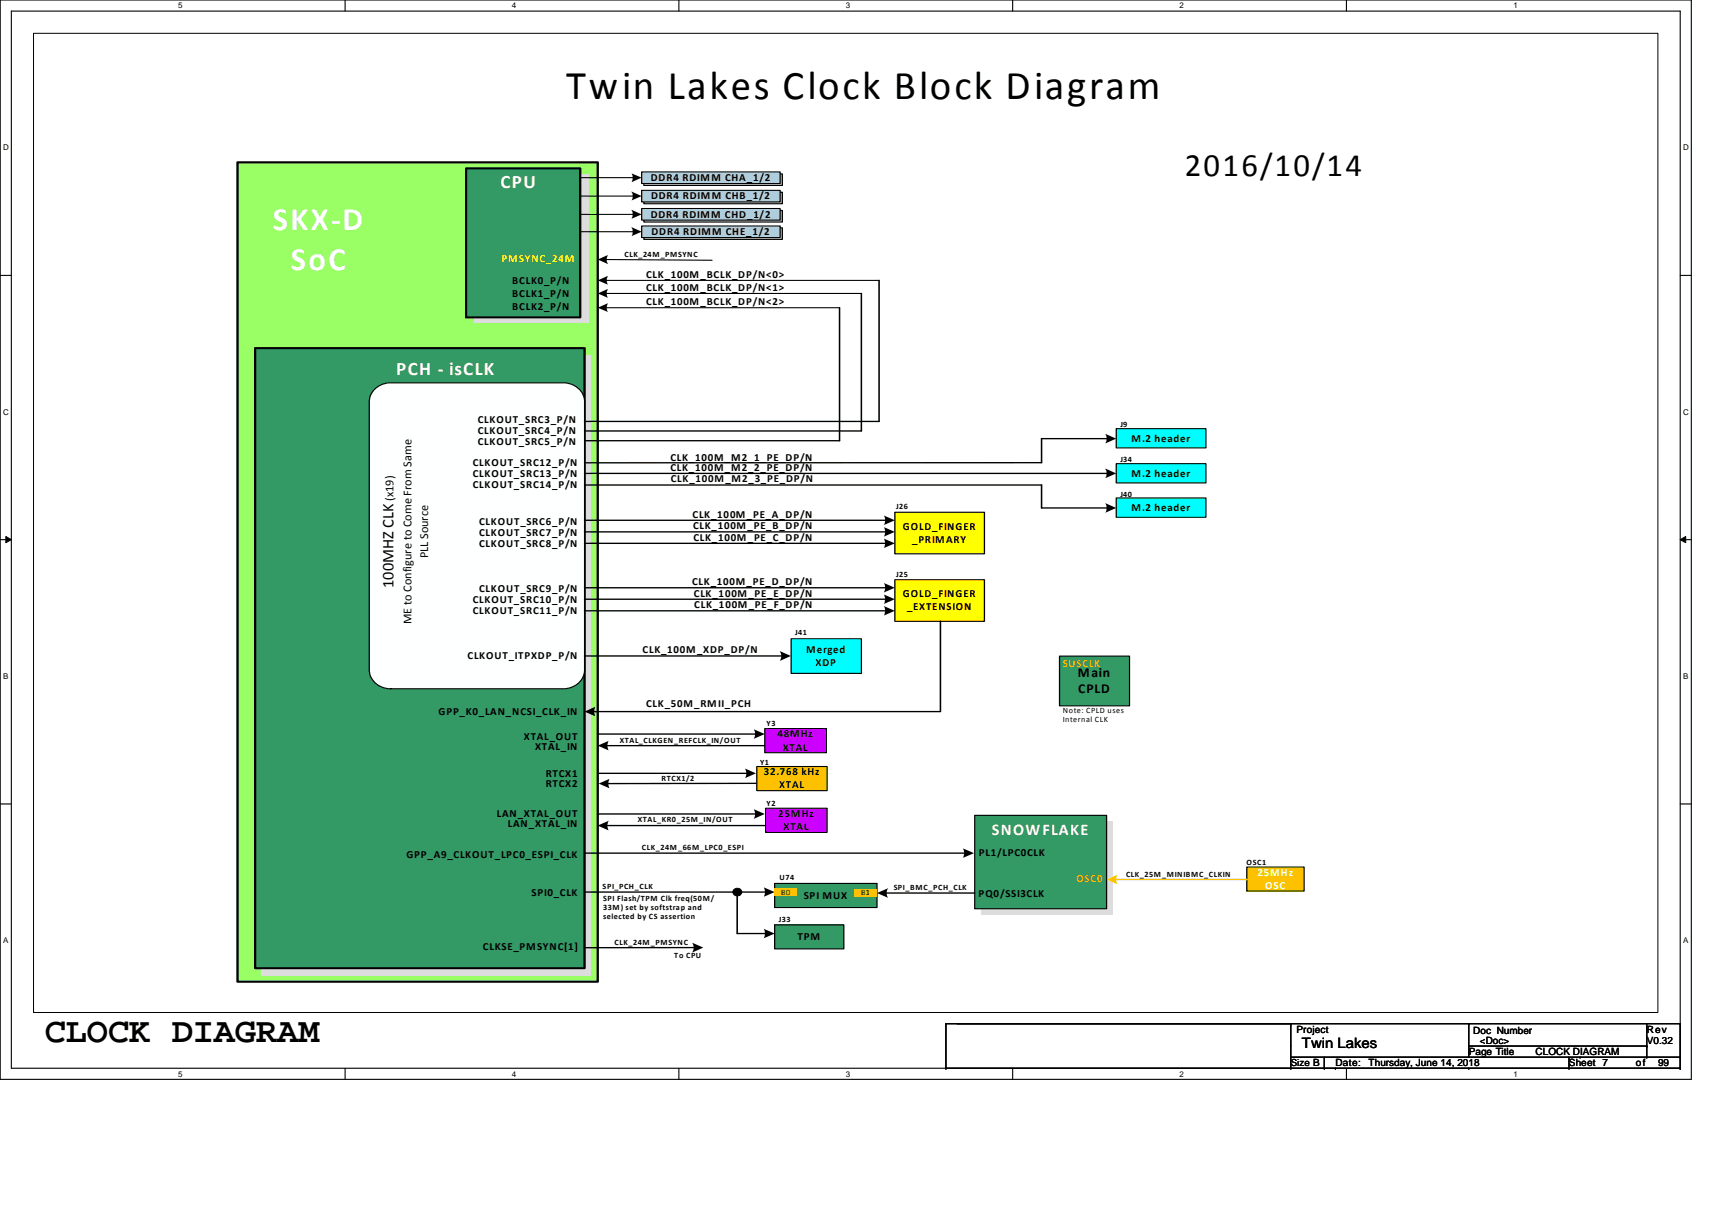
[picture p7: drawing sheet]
<svg xmlns="http://www.w3.org/2000/svg" width="297mm" height="210mm" viewBox="0 0 297 210" stroke-linecap="round" stroke-linejoin="round" font-family="sans-serif">
<path d="M0 0h293.5v187.2h-293.5zM2 1.9h289.5v183.4h-289.5z" fill="none" stroke="#000" stroke-width=".19"/>
<g fill="#fff">
<path d="M30.9 .2h.8v1.6h-.8z"/>
<path d="M30.9 185.5h.8v1.6h-.8z"/>
</g>
<path d="M59.9 0v1.9M59.9 185.3v1.9" fill="none" stroke="#000" stroke-width=".19"/>
<g fill="#fff">
<path d="M88.8 .2h.8v1.6h-.8z"/>
<path d="M88.8 185.5h.8v1.6h-.8z"/>
</g>
<path d="M117.8 0v1.9M117.8 185.3v1.9" fill="none" stroke="#000" stroke-width=".19"/>
<g fill="#fff">
<path d="M146.7 .2h.8v1.6h-.8z"/>
<path d="M146.7 185.5h.8v1.6h-.8z"/>
</g>
<path d="M175.7 0v1.9M175.7 185.3v1.9" fill="none" stroke="#000" stroke-width=".19"/>
<g fill="#fff">
<path d="M204.7 .2h.7v1.6h-.7z"/>
<path d="M204.7 185.5h.7v1.6h-.7z"/>
</g>
<path d="M233.6 0v1.9M233.6 185.3v1.9" fill="none" stroke="#000" stroke-width=".19"/>
<g fill="#fff">
<path d="M262.6 .2h.7v1.6h-.7z"/>
<path d="M262.6 185.5h.7v1.6h-.7z"/>
<path d="M.5 24.8h1v1.6h-1z"/>
<path d="M292 24.8h1v1.6h-1z"/>
<path d="M.5 70.7h1v1.5h-1z"/>
<path d="M292 70.7h1v1.5h-1z"/>
</g>
<path d="M0 47.8h2M291.5 47.8h2" fill="none" stroke="#000" stroke-width=".19"/>
<g fill="#fff">
<path d="M.5 116.5h.9v1.6h-.9z"/>
<path d="M292 116.5h.9v1.6h-.9z"/>
</g>
<path d="M0 93.6h2M291.5 93.6h2" fill="none" stroke="#000" stroke-width=".19"/>
<path d="M1 93.1l1 .5-1 .5zM291.5 93.6l1-.5v1z" fill="#000"/>
<path d="M1 93.1l1 .5-1 .5zM291.5 93.6l1-.5v1z" fill="none" stroke="#000" stroke-width=".17"/>
<g fill="#fff">
<path d="M.5 162.4h.9v1.5h-.9z"/>
<path d="M292 162.4h.9v1.5h-.9z"/>
</g>
<path d="M0 139.5h2M291.5 139.5h2" fill="none" stroke="#000" stroke-width=".19"/>
<path d="M5.8 5.8h281.9v169.8h-281.9z" fill="#fff"/>
<path d="M5.8 5.8h281.9v169.8h-281.9z" fill="none" stroke="#000" stroke-width=".17"/>
<path d="M111.7 30.2h24v2h-24z" fill-rule="evenodd" fill="#aecedd"/>
<path d="M111.7 30.2h24v2h-24z" fill="none" stroke="#000" stroke-width=".2"/>
<path d="M170.3 142.4h22.8v16.2h-22.8z" fill-rule="evenodd" fill="#ddd"/>
<path d="M41.2 28.2h62.5v142.1h-62.5z" fill-rule="evenodd" fill="#99ff65"/>
<path d="M41.2 28.2h62.5v142.1h-62.5z" fill="none" stroke="#000" stroke-width=".38"/>
<g fill="#ddd">
<path d="M45.4 61.7h57.2v107.6h-57.2z" fill-rule="evenodd"/>
<path d="M82.4 30.2h19.8v25.8h-19.8z" fill-rule="evenodd"/>
</g>
<path d="M80.9 29.2h19.8v25.9h-19.8z" fill-rule="evenodd" fill="#339965"/>
<path d="M80.9 29.2h19.8v25.9h-19.8z" fill="none" stroke="#000" stroke-width=".38"/>
<path d="M111.3 29.8h24.1v2h-24.1z" fill-rule="evenodd" fill="#aecedd"/>
<path d="M100.7 30.8h9.3M111.3 29.8h24.1v2h-24.1zM105 45l18.5 .1M105 48.6h47.5M105 50.9h44.5M105 53.4h40.7" fill="none" stroke="#000" stroke-width=".2"/>
<g fill="#000">
<path d="M109.6 30.1l1.7 .7-1.7 .8 .2-.6-.1-.6z" fill-rule="evenodd"/>
<path d="M103.7 45l1.8-.8a1.55 1.55 0 0 0 0 1.6z" fill-rule="evenodd"/>
<path d="M103.7 48.6l1.8-.7a1.48 1.48 0 0 0 0 1.5z" fill-rule="evenodd"/>
<path d="M103.7 50.9l1.8-.8a1.52 1.52 0 0 0 0 1.6z" fill-rule="evenodd"/>
<path d="M103.7 53.4l1.8-.8a1.48 1.48 0 0 0 0 1.5z" fill-rule="evenodd"/>
</g>
<path d="M44.3 60.4h57.1v107.6h-57.1z" fill-rule="evenodd" fill="#339965"/>
<path d="M44.3 60.4h57.1v107.6h-57.1z" fill="none" stroke="#000" stroke-width=".38"/>
<path d="M64.8 67.7l1.2-.9 1.4-.4h30.7a3.6 3.6 0 0 1 3.3 3.1v46.7a3.5 3.5 0 0 1-3.3 3.3h-30.3a3.6 3.6 0 0 1-3.7-3.1v-46.9l.2-.9z" fill-rule="evenodd" fill="#feffff"/>
<path d="M64.9 67.6l1.1-.8 1.4-.4h30.7a3.6 3.6 0 0 1 3.3 3.1v46.7a3.5 3.5 0 0 1-3.3 3.3h-30.3a3.6 3.6 0 0 1-3.7-3.1v-46.9l.2-.9z" fill="none" stroke="#000" stroke-width=".2"/>
<path d="M145.7 53.4v23.1h-44.2M149.5 50.9v23.9h-48.1M152.5 48.6v24.5h-51.1M101.4 82.1h90.9M101.4 84.1h79.3M180.7 80.3h-79.3M101.4 113.8h34.4" fill="none" stroke="#000" stroke-width=".25"/>
<g fill="#000">
<path d="M191.8 81.3l1.9 .8-1.9 .9 .2-.8z" fill-rule="evenodd"/>
<path d="M135.3 113l1.9 .8-1.9 .8 .2-.6z" fill-rule="evenodd"/>
</g>
<path d="M137.3 110.8h12.2v6h-12.2z" fill-rule="evenodd" fill="#00fefe"/>
<path d="M137.3 110.8h12.2v6h-12.2z" fill="none" stroke="#000" stroke-width=".2"/>
<path d="M132.7 126.4h10.7v4.2h-10.7z" fill-rule="evenodd" fill="#c0f"/>
<path d="M132.7 126.4h10.7v4.2h-10.7z" fill="none" stroke="#000" stroke-width=".2"/>
<path d="M103.7 127.3h27.6M105.2 129.3h27.5" fill="none" stroke="#000" stroke-width=".25"/>
<g fill="#000">
<path d="M103.7 129.3l1.9-.8-.2 .6 .2 1.1z" fill-rule="evenodd"/>
<path d="M130.8 126.5l1.9 .8-1.9 .9a1.58 1.58 0 0 0 0-1.7z" fill-rule="evenodd"/>
</g>
<path d="M131.3 133h12.2v4.2h-12.2z" fill-rule="evenodd" fill="#ffc000"/>
<path d="M131.3 133h12.2v4.2h-12.2z" fill="none" stroke="#000" stroke-width=".2"/>
<path d="M103.9 134.2h25.8M131.2 135.9h-25.9" fill="none" stroke="#000" stroke-width=".25"/>
<g fill="#000">
<path d="M103.9 135.9l1.9-.8-.2 .6 .2 1.1z" fill-rule="evenodd"/>
<path d="M129.3 133.3l1.9 .9-1.9 .8 .2-.7z" fill-rule="evenodd"/>
</g>
<path d="M134.4 153.2h17.8v4.2h-17.8z" fill-rule="evenodd" fill="#339965"/>
<path d="M134.4 153.2h17.8v4.2h-17.8z" fill="none" stroke="#000" stroke-width=".2"/>
<path d="M101.4 154.7h31.6M127.9 154.7v7.2h5.1M120.6 164.4h-19.2" fill="none" stroke="#000" stroke-width=".25"/>
<g fill="#000">
<path d="M127.3 154.4a.81 .81 0 0 1 1.4 .2 .73 .73 0 0 1-.9 .8 .73 .73 0 0 1-.5-1z" fill-rule="evenodd"/>
<path d="M132.5 153.9l1.9 .8-1.9 .9a1.47 1.47 0 0 0 0-1.7z" fill-rule="evenodd"/>
<path d="M120.1 163.6l1.9 .8-1.9 .8 .3-.7z" fill-rule="evenodd"/>
<path d="M132.5 161.1l1.9 .8-1.9 .9a1.47 1.47 0 0 0 0-1.7z" fill-rule="evenodd"/>
</g>
<path d="M127.3 154.4a.81 .81 0 0 1 1.4 .2 .73 .73 0 0 1-.9 .8 .73 .73 0 0 1-.5-1z" fill="none" stroke="#000" stroke-width=".17"/>
<path d="M134.4 160.4h12v4.2h-12z" fill-rule="evenodd" fill="#339965"/>
<path d="M134.4 160.4h12v4.2h-12z" fill="none" stroke="#000" stroke-width=".2"/>
<path d="M132.8 140.2h10.7v4.2h-10.7z" fill-rule="evenodd" fill="#c0f"/>
<path d="M132.8 140.2h10.7v4.2h-10.7z" fill="none" stroke="#000" stroke-width=".2"/>
<path d="M103.7 141.2h27.6M105.2 143.2h27.5" fill="none" stroke="#000" stroke-width=".25"/>
<g fill="#000">
<path d="M103.7 143.2l1.9-.8-.2 .6 .2 1.1z" fill-rule="evenodd"/>
<path d="M130.8 140.4l1.9 .8-1.9 .8a1.62 1.62 0 0 0 0-1.6z" fill-rule="evenodd"/>
</g>
<path d="M183.8 113.8h12.2v8.6h-12.2z" fill-rule="evenodd" fill="#339965"/>
<path d="M183.8 113.8h12.2v8.6h-12.2z" fill="none" stroke="#000" stroke-width=".2"/>
<path d="M169.1 141.4h22.9v16.2h-22.9z" fill-rule="evenodd" fill="#339965"/>
<path d="M169.1 141.4h22.9v16.2h-22.9z" fill="none" stroke="#000" stroke-width=".2"/>
<path d="M216.3 150.4h10v4.2h-10z" fill-rule="evenodd" fill="#ffc000"/>
<path d="M216.3 150.4h10v4.2h-10z" fill="none" stroke="#000" stroke-width=".2"/>
<path d="M193.4 152.6h22.9" fill="none" stroke="#ffc000" stroke-width=".25"/>
<path d="M192 152.6l1.9-.9-.2 .7v.5l.2 .5z" fill-rule="evenodd" fill="#ffc000"/>
<path d="M101.4 148h66.2M153.6 154.9h15.5" fill="none" stroke="#000" stroke-width=".25"/>
<g fill="#000">
<path d="M152.2 154.9l1.9-.8-.3 .7 .3 .9z" fill-rule="evenodd"/>
<path d="M167.1 147.2l1.9 .8-1.9 .8a1.47 1.47 0 0 0 0-1.6z" fill-rule="evenodd"/>
</g>
<path d="M193.7 74.4h15.5v3.3h-15.5z" fill-rule="evenodd" fill="#00fefe"/>
<path d="M193.7 74.4h15.5v3.3h-15.5z" fill="none" stroke="#000" stroke-width=".2"/>
<path d="M180.7 76.1h11.6" fill="none" stroke="#000" stroke-width=".25"/>
<path d="M191.8 75.3l1.9 .8-1.9 .8 .2-.7z" fill-rule="evenodd" fill="#000"/>
<path d="M193.7 80.4h15.5v3.4h-15.5z" fill-rule="evenodd" fill="#00fefe"/>
<path d="M193.7 80.4h15.5v3.4h-15.5z" fill="none" stroke="#000" stroke-width=".2"/>
<path d="M193.7 86.4h15.5v3.3h-15.5z" fill-rule="evenodd" fill="#00fefe"/>
<path d="M193.7 86.4h15.5v3.3h-15.5z" fill="none" stroke="#000" stroke-width=".2"/>
<path d="M180.7 76.1v4.2M180.7 84.1v4h11.6" fill="none" stroke="#000" stroke-width=".25"/>
<path d="M191.8 87.3l1.9 .8-1.9 .8 .2-.7z" fill-rule="evenodd" fill="#000"/>
<path d="M155.3 88.9h15.5v7.2h-15.5z" fill-rule="evenodd" fill="#ff0"/>
<path d="M155.3 88.9h15.5v7.2h-15.5z" fill="none" stroke="#000" stroke-width=".2"/>
<path d="M101.4 90.3h52.4M101.4 92.3h52.4M101.4 94.3h52.4" fill="none" stroke="#000" stroke-width=".25"/>
<g fill="#000">
<path d="M153.3 89.4l2 .9-2 .8a1.47 1.47 0 0 0 0-1.7z" fill-rule="evenodd"/>
<path d="M153.3 91.4l2 .9-2 .8a1.47 1.47 0 0 0 0-1.7z" fill-rule="evenodd"/>
<path d="M153.3 93.4l2 .9-2 .8a1.47 1.47 0 0 0 0-1.7z" fill-rule="evenodd"/>
</g>
<path d="M155.3 100.6h15.5v7.2h-15.5z" fill-rule="evenodd" fill="#ff0"/>
<path d="M155.3 100.6h15.5v7.2h-15.5z" fill="none" stroke="#000" stroke-width=".2"/>
<path d="M101.4 102h52.4M101.4 103.9h52.4M101.4 106h52.4M163.2 107.8v15.6M102.9 123.4h60.3" fill="none" stroke="#000" stroke-width=".25"/>
<g fill="#000">
<path d="M153.3 101.1l2 .9-2 .8a1.47 1.47 0 0 0 0-1.7z" fill-rule="evenodd"/>
<path d="M153.3 103.1l2 .8-2 .9a1.47 1.47 0 0 0 0-1.7z" fill-rule="evenodd"/>
<path d="M153.3 105.1l2 .9-2 .8a1.47 1.47 0 0 0 0-1.7z" fill-rule="evenodd"/>
<path d="M101.4 123.4l1.9-.8-.2 .6 .2 1.1z" fill-rule="evenodd"/>
</g>
<g fill="#ffc000">
<path d="M134.4 154.1h3.9v1.3h-3.9z" fill-rule="evenodd"/>
<path d="M148.3 154.3h3.9v1.3h-3.9z" fill-rule="evenodd"/>
</g>
<path d="M111.7 33.3h24v2h-24z" fill-rule="evenodd" fill="#aecedd"/>
<path d="M111.7 33.3h24v2h-24z" fill="none" stroke="#000" stroke-width=".2"/>
<path d="M111.3 33h24.1v2h-24.1z" fill-rule="evenodd" fill="#aecedd"/>
<path d="M100.7 34h9.3M111.3 33h24.1v2h-24.1z" fill="none" stroke="#000" stroke-width=".2"/>
<path d="M109.6 33.2l1.7 .8-1.7 .8 .2-.6-.1-.6z" fill-rule="evenodd" fill="#000"/>
<path d="M111.7 36.5h24v2h-24z" fill-rule="evenodd" fill="#aecedd"/>
<path d="M111.7 36.5h24v2h-24z" fill="none" stroke="#000" stroke-width=".2"/>
<path d="M111.3 36.2h24.1v2h-24.1z" fill-rule="evenodd" fill="#aecedd"/>
<path d="M100.7 37.2h9.3M111.3 36.2h24.1v2h-24.1z" fill="none" stroke="#000" stroke-width=".2"/>
<path d="M109.6 36.4l1.7 .8-1.7 .8 .2-.6-.1-.6z" fill-rule="evenodd" fill="#000"/>
<path d="M111.7 39.5h24v2h-24z" fill-rule="evenodd" fill="#aecedd"/>
<path d="M111.7 39.5h24v2h-24z" fill="none" stroke="#000" stroke-width=".2"/>
<path d="M111.3 39.2h24.1v2h-24.1z" fill-rule="evenodd" fill="#aecedd"/>
<path d="M111.3 39.2h24.1v2h-24.1zM100.7 40.2h9.3" fill="none" stroke="#000" stroke-width=".2"/>
<path d="M109.6 39.4l1.7 .8-1.7 .8 .2-.6-.1-.6z" fill-rule="evenodd" fill="#000"/>
<g fill="none" stroke="#000" stroke-width=".19">
<path d="M164.1 177.6h.1M164.1 177.6h127.4M164.1 177.6v7.7M224 177.6h.1M224 177.6v7.7M254.8 177.6h.1M254.8 177.6v5.8M285.7 177.6v5.8M291.5 177.6h.1M291.5 177.6v7.7M164.1 185.3h.1M164.1 185.3h127.4"/>
<path d="M224 185.3h.1M224 183.4h67.5M229.8 185.3h.1M229.8 183.4v1.9M231.7 185.3h.1M254.8 185.3h.1M254.8 181.5h30.9M272.2 185.3h.1M272.2 183.4v1.9M274.1 183.4h.1M285.7 181.5h.1M285.7 183.4h.1"/>
<path d="M291.5 185.3h.1M291.5 183.4h.1"/>
</g>
<text font-size="7.1" x="98.3" y="17.3">Twin Lakes Clock Block Diagram</text>
<text font-size="6.1" x="7.8" y="180.8">CLOCK DIAGRAM</text>
<text font-size="5.7" x="205.5" y="30.5">2016/10/14</text>
<g font-size="5.7" fill="#fff">
<text x="47.3" y="40">SKX-D</text>
<text x="50.5" y="46.8">SoC</text>
</g>
<g font-size="3.3" fill="#fff">
<text x="86.8" y="32.6">CPU</text>
<text x="68.7" y="65">PCH - isCLK</text>
</g>
<text font-size="2.8" x="68.3" y="102" transform="rotate(-90 68.3 102)">100MHZ CLK</text>
<text font-size="2.8" fill="#fff" x="172.1" y="144.9">SNOWFLAKE</text>
<text font-size="2.5" x="225.9" y="181.8">Twin Lakes</text>
<g font-size="2.4">
<text x="187" y="117.4">Main</text>
<text x="187.1" y="120.3">CPLD</text>
</g>
<g font-size="2.1">
<text x="68.3" y="86.8" transform="rotate(-90 68.3 86.8)">(x19)</text>
<text x="74.3" y="96.9" transform="rotate(-90 74.3 96.9)">PLL Source</text>
<text x="71.4" y="108.3" transform="rotate(-90 71.4 108.3)">ME to Configure to Come From Same</text>
</g>
<g font-size="1.9">
<text x="112.9" y="31.4">DDR4 RDIMM CHA_1/2</text>
<text x="113" y="34.6">DDR4 RDIMM CHB_1/2</text>
<text x="112.9" y="37.7">DDR4 RDIMM CHD_1/2</text>
<text x="113" y="40.8">DDR4 RDIMM CHE_1/2</text>
<text x="88.9" y="49.3">BCLK0_P/N</text>
<text x="88.9" y="51.5">BCLK1_P/N</text>
<text x="88.9" y="53.8">BCLK2_P/N</text>
<text x="112.1" y="48.2">CLK_100M_BCLK_DP/N&lt;0&gt;</text>
<text x="112.1" y="50.5">CLK_100M_BCLK_DP/N&lt;1&gt;</text>
<text x="112.1" y="52.9">CLK_100M_BCLK_DP/N&lt;2&gt;</text>
<text x="82.9" y="73.4">CLKOUT_SRC3_P/N</text>
<text x="82.9" y="75.3">CLKOUT_SRC4_P/N</text>
<text x="82.9" y="77.2">CLKOUT_SRC5_P/N</text>
<text x="196.3" y="76.6">M.2 header</text>
<text x="82" y="80.8">CLKOUT_SRC12_P/N</text>
<text x="82" y="82.7">CLKOUT_SRC13_P/N</text>
<text x="116.3" y="79.9">CLK_100M_M2_1_PE_DP/N</text>
<text x="116.3" y="81.7">CLK_100M_M2_2_PE_DP/N</text>
<text x="116.4" y="83.6">CLK_100M_M2_3_PE_DP/N</text>
<text x="196.3" y="82.7">M.2 header</text>
<text x="82" y="84.6">CLKOUT_SRC14_P/N</text>
<text x="120.1" y="89.8">CLK_100M_PE_A_DP/N</text>
<text x="196.3" y="88.6">M.2 header</text>
<text x="83.1" y="91.1">CLKOUT_SRC6_P/N</text>
<text x="83.1" y="92.9">CLKOUT_SRC7_P/N</text>
<text x="83.1" y="94.8">CLKOUT_SRC8_P/N</text>
<text x="120.2" y="91.8">CLK_100M_PE_B_DP/N</text>
<text x="120.3" y="93.8">CLK_100M_PE_C_DP/N</text>
<text x="156.7" y="91.9">GOLD_FINGER</text>
<text x="158.3" y="94.2">_PRIMARY</text>
<text x="120.1" y="101.5">CLK_100M_PE_D_DP/N</text>
<text x="82" y="104.6">CLKOUT_SRC10_P/N</text>
<text x="82" y="106.5">CLKOUT_SRC11_P/N</text>
<text x="83.1" y="102.8">CLKOUT_SRC9_P/N</text>
<text x="120.4" y="103.5">CLK_100M_PE_E_DP/N</text>
<text x="120.5" y="105.5">CLK_100M_PE_F_DP/N</text>
<text x="156.7" y="103.6">GOLD_FINGER</text>
<text x="157.4" y="105.9">_EXTENSION</text>
<text x="111.5" y="113.3">CLK_100M_XDP_DP/N</text>
<text x="139.9" y="113.2">Merged</text>
<text x="81.1" y="114.3">CLKOUT_ITPXDP_P/N</text>
<text x="141.5" y="115.5">XDP</text>
<text x="76.1" y="124">GPP_K0_LAN_NCSI_CLK_IN</text>
<text x="112.1" y="122.7">CLK_50M_RMII_PCH</text>
<text x="90.9" y="128.4">XTAL_OUT</text>
<text x="92.8" y="130.1">XTAL_IN</text>
<text x="134.9" y="127.9">48MHz</text>
<text x="135.8" y="130.2">XTAL</text>
<text x="94.7" y="134.8">RTCX1</text>
<text x="94.7" y="136.5">RTCX2</text>
<text x="132.5" y="134.5">32.768 kHz</text>
<text x="135.2" y="136.8">XTAL</text>
<text x="86.2" y="141.8">LAN_XTAL_OUT</text>
<text x="88.1" y="143.5">LAN_XTAL_IN</text>
<text x="135" y="141.7">25MHz</text>
<text x="136" y="144">XTAL</text>
<text x="70.5" y="148.8">GPP_A9_CLKOUT_LPC0_ESPI_CLK</text>
<text x="169.9" y="148.5">PL1/LPC0CLK</text>
<text x="92.2" y="155.5">SPI0_CLK</text>
<text x="139.5" y="155.9">SPI MUX</text>
<text x="169.8" y="155.5">PQ0/SSI3CLK</text>
<text x="83.8" y="164.8">CLKSE_PMSYNC[1]</text>
<text x="138.4" y="163.1">TPM</text>
</g>
<text font-size="1.9" fill="#ff0" x="87" y="45.5">PMSYNC_24M</text>
<g font-size="1.9" fill="#ffc000">
<text x="184.4" y="115.7">SUSCLK</text>
<text x="186.8" y="153">OSC0</text>
</g>
<g font-size="1.9" fill="#feffff">
<text x="218.2" y="151.9">25MHz</text>
<text x="219.5" y="154.2">OSC</text>
</g>
<g font-size="1.7">
<text x="224.9" y="179.1">Project</text>
<text x="255.6" y="179.3">Doc Number</text>
<text x="285.7" y="179.1">Rev</text>
<text x="224" y="184.9">Size B</text>
<text x="231.7" y="184.9">Date:</text>
<text x="237.5" y="184.9">Thursday, June 14, 2018</text>
<text x="254.8" y="183">Page Title</text>
<text x="256.8" y="181.1">&lt;Doc&gt;</text>
<text x="266.4" y="183">CLOCK DIAGRAM</text>
<text x="272.2" y="184.9">Sheet 7</text>
<text x="283.8" y="184.9">of</text>
<text x="285.7" y="181.1">V0.32</text>
<text x="287.7" y="184.9">99</text>
</g>
<g font-size="1.4">
<text x="30.9" y="1.5">5</text>
<text x="88.8" y="1.5">4</text>
<text x="146.7" y="1.5">3</text>
<text x="204.7" y="1.5">2</text>
<text x="262.6" y="1.5">1</text>
<text x=".5" y="26.1">D</text>
<text x="292" y="26.1">D</text>
<text x="108.4" y="44.6">CLK_24M_PMSYNC</text>
<text x=".5" y="71.9">C</text>
<text x="292" y="71.9">C</text>
<text x="194.4" y="74.1">J9</text>
<text x="194.4" y="80.1">J34</text>
<text x="155.5" y="88.3">J26</text>
<text x="194.4" y="86.1">J40</text>
<text x="155.5" y="100">J25</text>
<text x="137.9" y="110.2">J41</text>
<text x=".5" y="117.8">B</text>
<text x="292" y="117.8">B</text>
<text x="133" y="125.9">Y3</text>
<text x="184.4" y="123.7">Note: CPLD uses</text>
<text x="184.4" y="125.3">Internal CLK</text>
<text x="107.5" y="128.9">XTAL_CLKGEN_REFCLK_IN/OUT</text>
<text x="114.8" y="135.5">RTCX1/2</text>
<text x="131.9" y="132.6">Y1</text>
<text x="110.7" y="142.7">XTAL_KR0_25M_IN/OUT</text>
<text x="133" y="139.8">Y2</text>
<text x="111.4" y="147.5">CLK_24M_66M_LPC0_ESPI</text>
<text x="216.3" y="150">OSC1</text>
<text x="104.6" y="154.2">SPI_PCH_CLK</text>
<text x="135.3" y="152.7">U74</text>
<text x="135.5" y="155.2">B0</text>
<text x="149.4" y="155.3">B1</text>
<text x="155.1" y="154.4">SPI_BMC_PCH_CLK</text>
<text x="195.4" y="152.2">CLK_25M_MINIBMC_CLKIN</text>
<text x="104.6" y="156.3">SPI Flash/TPM Clk freq(50M/</text>
<text x="104.6" y="157.9">33M) set by softstrap and</text>
<text x="104.6" y="159.4">selected by CS assertion</text>
<text x="135.1" y="160">J33</text>
<text x=".5" y="163.6">A</text>
<text x="106.6" y="163.9">CLK_24M_PMSYNC</text>
<text x="117" y="166.2">To CPU</text>
<text x="292" y="163.6">A</text>
<text x="30.9" y="186.8">5</text>
<text x="88.8" y="186.8">4</text>
<text x="146.7" y="186.8">3</text>
<text x="204.7" y="186.8">2</text>
<text x="262.6" y="186.8">1</text>
</g>
</svg>
